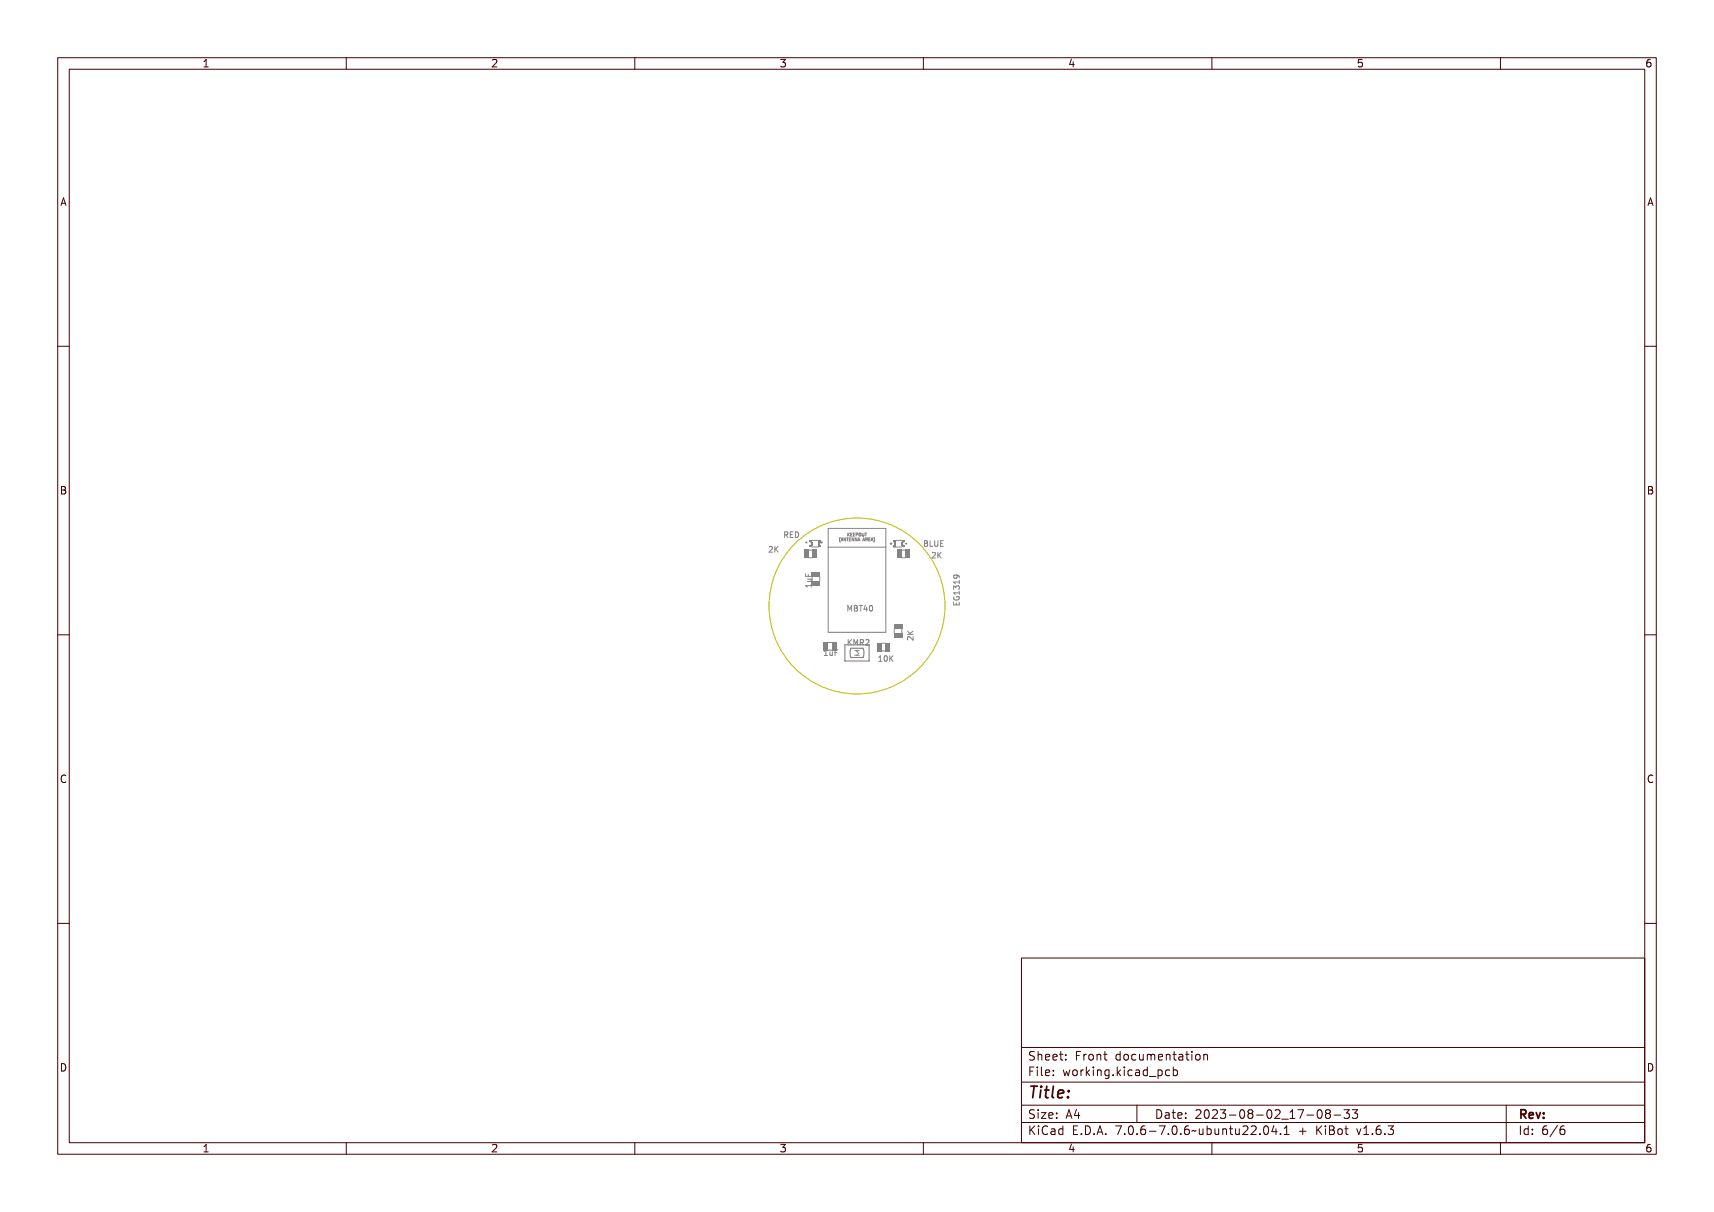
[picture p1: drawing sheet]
<svg xmlns="http://www.w3.org/2000/svg" width="297mm" height="210mm" viewBox="0 0 297 210" stroke-linecap="round" stroke-linejoin="round" font-family="sans-serif">
<g fill="none" stroke="#848484" stroke-width=".17">
<path d="M136.3 92.2h.3a.26 .26 0 0 1 .3 .2 .26 .26 0 0 1-.2 .3l.3 .5h-.1l-.3-.4h-.1v.4h-.2zM136.5 92.3h.1a.17 .17 0 0 1 .2 .2 .17 .17 0 0 1-.2 .2h-.1zM137.2 92.2h.5v.1h-.4v.3h.4v.1h-.4v.4h.4v.1h-.5zM137.9 92.2a.49 .49 0 0 1 .6 .5 .49 .49 0 0 1-.6 .5zM138 92.3a.37 .37 0 0 1 .4 .4 .37 .37 0 0 1-.4 .4zM139.6 99.4v.5h1M139.6 94l.3-.1v.2zM139.7 99.7h.1v.4h.2v-.4h.2v.4h.4v.1h-.9zM139.7 94h.1zM139.8 93.9v.2M139.8 93.9l-.2 .1 .2 .1M140.1 99.6v.3"/>
<path d="M142.2 94h.2M142.2 94h.1M142.2 93.9v.1M142.2 93.9h.1M142.2 93.9l.3 .1-.2 .1zM142.4 94h.1M142.4 93.9v.1M145.5 93.3v.5M145.8 93.2l.1 .6-.2-.2zM146.2 93.2l.2 .5-.1-.1-.3 .1zM146.2 93.3l.1 .3h-.2zM146.5 93.2l.2 .5 .1-.5v.5l-.3-.4v.4z"/>
<path d="M146.9 93.2h.3l-.1 .1v.4l-.1-.4zM147.1 92.4l.1 .2 .3-.2-.2 .2 .2 .3-.3-.2-.1 .2zM147.3 93.2h.3l-.2 .1v.1h.2l-.2 .1v.2h.2h-.3zM147.5 92.4h.3l-.2 .1v.1h.2l-.2 .1v.2h.2h-.3zM147.7 93.2l.3 .5v-.5v.5l-.2-.4-.1 .4zM147.9 92.4h.3l-.2 .1v.1h.2l-.2 .1v.2h.2h-.3zM148.1 93.2l.3 .5 .1-.5v.5l-.3-.4-.1 .4zM148.4 92.4h.1a.16 .16 0 0 1 .2 .2 .16 .16 0 0 1-.3 .1v.2zM148.4 92.5h.2v.1l-.2 .1zM148.7 93.2l.2 .5-.1-.1-.3 .1zM148.7 93.3l.1 .3h-.2zM148.8 92.5v-.1a.23 .23 0 0 1 .3 .3 .23 .23 0 0 1-.3 .2z"/>
<path d="M148.9 92.5l.1 .1-.1 .3zM149.2 92.4l.1 .4h.1v-.4l.1 .3a.16 .16 0 0 1-.2 .2 .16 .16 0 0 1-.1-.2zM149.5 93.2l.2 .5-.1-.1-.3 .1zM149.5 93.3l.1 .3h-.1zM149.6 92.4h.3l-.1 .1v.4l-.1-.4zM149.8 93.2h.1a.14 .14 0 0 1 .2 .1 .14 .14 0 0 1-.1 .2l.2 .2-.3-.2-.1 .2zM149.9 93.3h.1v.2h-.1zM150.2 93.2h.3l-.2 .1v.1h.2l-.2 .1v.2h.2h-.3zM150.7 93.2l.3 .5-.1-.1-.3 .1zM150.8 93.3l.1 .3h-.2zM151.1 93.2l.2 .3-.1 .3zM151.5 93.3v.5"/>
<path d="M154.3 94.2h.1M154.3 94.1v.1M154.3 94.2l.1 .1M154.3 94.1l.2 .1-.1 .1zM154.4 94.3h.1M154.5 94.2l-.1 .1M154.5 94.1v.1M154.5 94.2h.1M156.9 94.2l.2-.1v.2zM156.9 94.2h.2zM157 94.1v.2M157.1 94.1l-.2 .1 .2 .1"/>
<path d="M160 93.7h.3a.23 .23 0 0 1 .3 .2 .23 .23 0 0 1-.1 .3 .26 .26 0 0 1 .1 .3 .26 .26 0 0 1-.3 .2h-.3zM160.2 94.2h.1a.18 .18 0 0 1 .2 .2 .18 .18 0 0 1-.2 .2h-.1zM160.2 93.8h.1a.15 .15 0 0 1 .2 .2 .15 .15 0 0 1-.2 .1h-.1zM160.9 93.7h.1v.9h.4v.1h-.5zM161.6 93.7h.1v.7a.17 .17 0 0 0 .2 .2 .17 .17 0 0 0 .2-.2v-.7h.1v.6a.31 .31 0 0 1-.3 .4 .31 .31 0 0 1-.3-.4zM162.4 93.7h.6v.2h-.5v.2h.5v.1h-.5v.4h.5v.1h-.6zM163 94.7h.5M163 93.7h.5M165.4 99.6a.49 .49 0 0 1 .6-.1 .49 .49 0 0 1 .3 .5l-.2 .1a.28 .28 0 0 0 0-.4 .28 .28 0 0 0-.3-.1 .31 .31 0 0 1 0 .5 .31 .31 0 0 1-.5-.1 .31 .31 0 0 1 .1-.4zM139.7 101.5h.8v-.2h.1v.5h-.1v-.2h-.7v.2h-.1zM139.9 100.5h.7l-.1 .1a.23 .23 0 0 1 .1 .3 .23 .23 0 0 1-.3 .1h-.4v-.1h.5l.1-.1-.1-.2h-.5zM139.9 100.3h.7"/>
<path d="M140.5 100.3v.4l-.6 .1M140.6 101.2v.5M140.6 101.5h-1l.3 .2M143.1 112.7h.4v.8h.2v.1h-.6v-.1h.2v-.7h-.2zM143.4 111.3h.8M143.9 112.9h.1v.5l.1 .1 .2-.1v-.5h.1v.7l-.1-.1a.23 .23 0 0 1-.3 .1 .23 .23 0 0 1-.1-.2zM144.7 112.7h.6v.1h-.5v.3h.4v.1h-.4v.4h-.1zM146.7 105h.2l.1 .5 .2-.5h.2v.9h-.1v-.8l-.2 .5h-.1l-.2-.5v.8h-.1zM146.8 110.9h.1v.4l.4-.4h.2l-.4 .4 .4 .5h-.1l-.4-.4-.1 .4h-.1zM147.5 105h.3a.23 .23 0 0 1 .3 .1 .23 .23 0 0 1-.1 .3 .26 .26 0 0 1 .2 .3 .26 .26 0 0 1-.4 .2h-.3zM147.6 110.9h.1l.2 .5 .2-.5h.1v.9h-.1v-.8l-.2 .5h-.1l-.1-.5v.8h-.1zM147.7 105.5h.1a.18 .18 0 0 1 .2 .1 .18 .18 0 0 1-.2 .2h-.1z"/>
<path d="M147.7 105.1h.1a.15 .15 0 0 1 .2 .1 .15 .15 0 0 1-.2 .2h-.1zM148.3 105h.7v.1h-.3v.8h-.1v-.8h-.3zM148.4 110.9h.3a.26 .26 0 0 1 .3 .2 .26 .26 0 0 1-.2 .3l.3 .4h-.2l-.3-.4h-.1v.4h-.1zM148.5 111h.2a.17 .17 0 0 1 .1 .2 .17 .17 0 0 1-.1 .1h-.2zM149.2 110.9a.34 .34 0 0 1 .5 .1 .34 .34 0 0 1-.2 .5l-.2 .2h.5v.1h-.6l.3-.4a.23 .23 0 0 0 0-.4 .23 .23 0 0 0-.3 .1zM149.5 105h.1v.6h.1l-.1 .3h-.1v-.2h-.4zM149.5 105.1v.5h-.3zM150 105.1l.1-.1a.46 .46 0 0 1 .4 .4 .46 .46 0 0 1-.4 .5l-.2-.2zM150.1 105.1a.39 .39 0 0 1 .3 .4 .39 .39 0 0 1-.3 .3l-.1-.3zM150.2 110.8l.3 .1 .1 .2-.6 .7h.6M150.9 104.9a.52 .52 0 0 1 .3 .5 .52 .52 0 0 1-.3 .5M152.2 113.7h.4v.8h.2v.1h-.6v-.1h.2v-.7h-.2z"/>
<path d="M153 113.8l.1-.1a.46 .46 0 0 1 .4 .5 .46 .46 0 0 1-.4 .4l-.2-.2zM153.2 113.8a.39 .39 0 0 1 .2 .4 .39 .39 0 0 1-.2 .3l-.1-.3zM153.7 113.7h.1v.4l.4-.4h.2l-.4 .4 .4 .5h-.1l-.4-.4-.1 .4h-.1zM165.2 104.4v.4h1v-.4M165.3 103.5h.1v.4h.3v-.4h.1v.4h.4v-.5h.1v.6h-1zM165.3 102.1h.9v-.2h.1v.5h-.1v-.2h-.8l.1 .2h-.1zM165.3 100.5h.9v-.2h.1v.5h-.1v-.2h-.8l.1 .2h-.1zM165.4 102.7h.1l-.1 .1a.36 .36 0 0 0 .4 .4 .36 .36 0 0 0 .3-.4h-.2l-.1 .1v-.2h.4a.43 .43 0 0 1 0 .5 .43 .43 0 0 1-.6 .1l-.3-.2zM165.4 101.2l.2-.1 .2 .2a.3 .3 0 0 1 .4-.1 .3 .3 0 0 1-.1 .5v-.1a.22 .22 0 0 0 .1-.3 .22 .22 0 0 0-.3 0 .22 .22 0 0 0-.1 .2l-.1-.1a.17 .17 0 0 0-.2-.1 .17 .17 0 0 0-.1 .2l.1 .2h-.2zM165.7 104.5v.3"/>
<circle cx="165.6" cy="99.9" r=".21"/>
<circle cx="150.2" cy="105.4" r=".09"/>
<circle cx="153.2" cy="114.2" r=".09"/>
</g>
<g fill="#848484">
<path d="M144.1 111.3h.8v1.4h-.8z" fill-rule="evenodd"/>
<path d="M142.7 111.3h.7v1.4h-.7z" fill-rule="evenodd"/>
</g>
<path d="M140.1 96.6h.8M140.1 95.3h.8" fill="none" stroke="#848484" stroke-width=".17"/>
<g fill="#848484">
<path d="M140.8 95.3h.8v1.4h-.8z" fill-rule="evenodd"/>
<path d="M139.4 95.3h.7v1.4h-.7z" fill-rule="evenodd"/>
</g>
<path d="M155 108.9v.8M156.3 108.9v.8" fill="none" stroke="#848484" stroke-width=".17"/>
<g fill="#848484">
<path d="M154.9 109.7h1.4v.7h-1.4z" fill-rule="evenodd"/>
<path d="M154.9 108.2h1.4v.8h-1.4z" fill-rule="evenodd"/>
</g>
<g fill="none" stroke="#848484" stroke-width=".17">
<path d="M154.8 93.9a.35 .35 0 0 1 .3 .3 .35 .35 0 0 1-.3 .4M154.8 94.8h1.4M155.2 93.6h1.1M156.7 93.9a.35 .35 0 0 0-.3 .3 .35 .35 0 0 0 .3 .4"/>
<circle cx="154.9" cy="94.7" r=".1"/>
</g>
<g fill="#848484">
<path d="M154.7 94.5l.1 .3z" fill-rule="evenodd"/>
<path d="M156.2 94.5h.5v.3h-.5z" fill-rule="evenodd"/>
<path d="M155 94.5h.2v.3h-.2z" fill-rule="evenodd"/>
<path d="M155 94.4h.2v.1h-.2z" fill-rule="evenodd"/>
<path d="M156.2 94.4h.3v.1h-.3z" fill-rule="evenodd"/>
<path d="M155.1 94h.1v.4h-.1z" fill-rule="evenodd"/>
<path d="M156.2 94h.2v.4h-.2z" fill-rule="evenodd"/>
<path d="M155 93.9h.2v.1h-.2z" fill-rule="evenodd"/>
<path d="M156.2 93.9h.3v.1h-.3z" fill-rule="evenodd"/>
<path d="M154.7 93.6h.5v.3h-.5z" fill-rule="evenodd"/>
<path d="M156.2 93.6h.5v.3h-.5z" fill-rule="evenodd"/>
</g>
<path d="M146.4 111.7h4.2v2.8h-4.2zM147.5 112.3h2.1a2.09 2.09 0 0 1 0 1.6h-2.1a2.09 2.09 0 0 1 0-1.6z" fill="none" stroke="#848484" stroke-width=".2"/>
<path d="M148.1 112.7h.8M148.1 113.5h.8M148.5 112.7v.2l.3 .3M148.5 113.4v.1M152.7 112.8h.8M152.7 111.5h.7" fill="none" stroke="#848484" stroke-width=".17"/>
<g fill="#848484">
<path d="M153.4 111.4h.8v1.4h-.8z" fill-rule="evenodd"/>
<path d="M152 111.4h.7v1.4h-.7z" fill-rule="evenodd"/>
</g>
<path d="M143.5 91.6h10v18h-10zM143.5 94.8h10M156.1 95.3h.8M156.1 96.6h.8" fill="none" stroke="#848484" stroke-width=".17"/>
<g fill="#848484">
<path d="M155.4 95.3h.8v1.4h-.8z" fill-rule="evenodd"/>
<path d="M156.9 95.3h.7v1.4h-.7z" fill-rule="evenodd"/>
</g>
<g fill="none" stroke="#848484" stroke-width=".17">
<path d="M140.3 93.9a.35 .35 0 0 1 .3 .3 .35 .35 0 0 1-.3 .4M140.7 94.8h1.1M140.8 93.6h1.4M142.2 93.9a.35 .35 0 0 0-.3 .3 .35 .35 0 0 0 .3 .4"/>
<circle cx="142.1" cy="93.8" r=".1"/>
</g>
<g fill="#848484">
<path d="M142.2 93.6l.1 .3z" fill-rule="evenodd"/>
<path d="M140.3 93.6h.5v.3h-.5z" fill-rule="evenodd"/>
<path d="M141.8 93.6h.2v.3h-.2z" fill-rule="evenodd"/>
<path d="M141.8 93.9h.2v.1h-.2z" fill-rule="evenodd"/>
<path d="M140.5 93.9h.3v.1h-.3z" fill-rule="evenodd"/>
<path d="M141.8 94h.1v.4h-.1z" fill-rule="evenodd"/>
<path d="M140.6 94h.2v.4h-.2z" fill-rule="evenodd"/>
<path d="M141.8 94.4h.2v.1h-.2z" fill-rule="evenodd"/>
<path d="M140.5 94.4h.3v.1h-.3z" fill-rule="evenodd"/>
<path d="M141.8 94.5h.5v.3h-.5z" fill-rule="evenodd"/>
<path d="M140.3 94.5h.5v.3h-.5z" fill-rule="evenodd"/>
</g>
<path d="M140.7 99.9v.8M142 99.9v.8" fill="none" stroke="#848484" stroke-width=".17"/>
<g fill="#848484">
<path d="M140.7 100.6h1.4v.8h-1.4z" fill-rule="evenodd"/>
<path d="M140.7 99.2h1.4v.7h-1.4z" fill-rule="evenodd"/>
</g>
<circle cx="148.5" cy="105" r="15.2" fill="none" stroke="#c2c200" stroke-width=".17"/>
<g fill="none" stroke="#480000" stroke-width=".17">
<path d="M10 10h277v190h-277zM12 12h273v186h-273zM60 10v2M110 10v2M160 10v2M210 10v2M260 10v2M10 60h2M285 60h2M10 110h2M285 110h2M10 160h2"/>
<path d="M285 160h2M177 166h108v32h-108zM60 198v2M110 198v2M160 198v2M177 181.5h108M177 187.5h108M177 191.5h108M177 194.5h108M178.1 195.2h.2v.6l.6-.6h.3l-.6 .6 .6 .8h-.2l-.5-.7-.2 .2v.5h-.2zM178.2 185h.9v.2h-.7v.4h.6v.2h-.6v.7h-.2zM178.3 182.4l.5-.1h.2v.2a.31 .31 0 0 0-.5-.1 .31 .31 0 0 0 0 .5 .5 .5 0 0 1 .6 .6 .5 .5 0 0 1-.8 .2l-.1-.2a.34 .34 0 0 0 .4 .1 .34 .34 0 0 0 .1-.5 .47 .47 0 0 1-.5-.2 .47 .47 0 0 1 .1-.5z"/>
<path d="M178.3 192.5l.5-.1h.2v.2a.31 .31 0 0 0-.5-.1 .31 .31 0 0 0 0 .5 .5 .5 0 0 1 .6 .6 .5 .5 0 0 1-.8 .2l-.1-.2a.34 .34 0 0 0 .4 .1 .34 .34 0 0 0 .1-.5 .47 .47 0 0 1-.5-.2 .47 .47 0 0 1 .1-.5zM179.4 182.2h.2v.6a.35 .35 0 0 1 .4-.1 .35 .35 0 0 1 .2 .4v.6h-.2v-.8h-.4v.8h-.2zM179.5 185.4h.4v.9h.4v.2h-.9v-.2h.3v-.8h-.2zM179.5 192.8h.4v.9h.4v.1h-.9v-.1h.3v-.8h-.2zM179.5 195.6h.4v.9h.4v.1h-.9v-.1h.3v-.8h-.2zM179.7 184.9h.2v.3h-.2zM179.7 192.3h.2v.3h-.2zM179.7 195.1h.2v.3h-.2zM180.6 184.9h.4v1.3l.4 .1v.2l-.5-.2v-1.2h-.3zM180.6 192.8h.8v.1l-.6 .8h.6v.1h-.8v-.1l.6-.8h-.6zM180.7 182.8a.49 .49 0 0 1 .6-.1 .49 .49 0 0 1 .2 .5h-.8a.42 .42 0 0 0 .3 .4 .42 .42 0 0 0 .4-.1v.2a.6 .6 0 0 1-.8-.1 .6 .6 0 0 1 .1-.8zM180.7 195.4l.5-.2h.3v.2a.43 .43 0 0 0-.6 0 .43 .43 0 0 0-.2 .5 .43 .43 0 0 0 .2 .5 .43 .43 0 0 0 .6 0v.2a.66 .66 0 0 1-.8-.1 .66 .66 0 0 1-.1-.8z"/>
<path d="M180.8 182.9l.4-.1 .1 .3h-.6zM181.8 195.6h.2a.45 .45 0 0 1 .5 0 .45 .45 0 0 1 .1 .4v.6h-.1v-.1a.38 .38 0 0 1-.5 .2 .38 .38 0 0 1-.2-.5 .38 .38 0 0 1 .4-.2h.3a.35 .35 0 0 0-.3-.4 .35 .35 0 0 0-.4 .2zM181.9 182.8a.49 .49 0 0 1 .6-.1 .49 .49 0 0 1 .2 .5h-.8a.42 .42 0 0 0 .3 .4 .42 .42 0 0 0 .5-.1v.2a.6 .6 0 0 1-.9-.1 .6 .6 0 0 1 .1-.8zM181.9 185.5a.49 .49 0 0 1 .6-.1 .49 .49 0 0 1 .2 .5h-.8a.42 .42 0 0 0 .3 .4 .42 .42 0 0 0 .5-.1v.2a.6 .6 0 0 1-.9-.1 .6 .6 0 0 1 .1-.8zM181.9 192.9a.49 .49 0 0 1 .6-.1 .49 .49 0 0 1 .2 .5h-.8a.42 .42 0 0 0 .3 .4 .42 .42 0 0 0 .5-.1v.2a.6 .6 0 0 1-.9-.1 .6 .6 0 0 1 .1-.8zM182 196.2l.5-.1a.31 .31 0 0 1-.2 .4 .31 .31 0 0 1-.4-.1zM182 182.9l.4-.1 .1 .3h-.6zM182 185.6l.4-.1 .1 .3h-.6zM182 193l.4-.1 .1 .3h-.6zM183 195.7l.4-.2 .2 .2v-.6h.2v1.5h-.2v-.1a.42 .42 0 0 1-.5 .1 .42 .42 0 0 1-.2-.5zM183.2 195.8l.1-.1a.4 .4 0 0 1 .3 .4 .4 .4 0 0 1-.3 .4l-.2-.2zM183.2 182.3h.2v.4h.4v.1h-.4l.1 .8h.3v.1h-.2a.3 .3 0 0 1-.4-.3v-.6h-.3v-.1h.3z"/>
<path d="M183.3 185.4h.2v.3h-.2zM183.3 186.2h.2v.3h-.2zM183.3 192.8h.2v.3h-.2zM183.3 193.6h.2v.2h-.2zM184.5 182.7h.2v.3h-.2zM184.5 183.5h.2v.2h-.2zM185.2 185.4h.2l.2 .8 .1-.5h.2l.2 .5 .1-.8h.2l-.2 1.1h-.2l-.2-.7-.2 .7h-.1zM185.4 195.2h.9v.2h-.7v.4h.6v.2h-.6v.5h.7v.1h-.9zM185.7 192.4h.2l.5 1.4h-.2l-.1-.3h-.5l-.1 .3h-.2zM185.8 192.6l.2 .7h-.4zM186.6 182.3h.9v.2h-.7v.4h.6v.2h-.6v.6h-.2zM186.7 185.5a.52 .52 0 0 1 .8 .4 .52 .52 0 0 1-.8 .4l-.1-.4z"/>
<path d="M186.8 185.6l.1-.1a.39 .39 0 0 1 .4 .4 .39 .39 0 0 1-.4 .4l-.1-.2zM186.9 196.4h.2v.2h-.2zM187.1 192.4h.2v.9h.2v.2h-.2v.3h-.2v-.3h-.6v-.2zM187.1 192.6v.7h-.4zM187.8 195.2a.76 .76 0 0 1 .9 .7 .76 .76 0 0 1-.9 .7zM188 195.4a.57 .57 0 0 1 .5 .5 .57 .57 0 0 1-.5 .6zM188 182.7h.2v.2a.3 .3 0 0 1 .3-.3 .3 .3 0 0 1 .3 .3 .37 .37 0 0 0-.5-.1 .37 .37 0 0 0-.1 .4v.5h-.2zM188 185.4h.2v.2a.3 .3 0 0 1 .3-.3 .3 .3 0 0 1 .3 .3 .37 .37 0 0 0-.5-.1 .37 .37 0 0 0-.1 .4v.6h-.2zM189.1 184.9h.1v.9l.5-.4h.2l-.4 .4 .5 .7h-.2l-.4-.6-.2 .1v.5h-.1zM189.1 182.8a.52 .52 0 0 1 .8 .4 .52 .52 0 0 1-.8 .4l-.1-.4zM189.2 182.9l.1-.1a.39 .39 0 0 1 .4 .4 .39 .39 0 0 1-.4 .4l-.1-.2zM189.3 196.4h.3v.2h-.3z"/>
<path d="M190.2 182.7h.2v.1a.35 .35 0 0 1 .4-.1 .35 .35 0 0 1 .3 .4v.6h-.2l-.1-.8h-.3l-.1 .8h-.2zM190.3 185.4h.4v.9h.4v.2h-.9v-.2h.4v-.8h-.3zM190.5 195.2h.3l.4 1.4h-.2l-.1-.3h-.5l-.1 .3h-.2zM190.6 184.9h.1v.3h-.1zM190.6 195.4l.2 .7h-.4zM191.4 185.4h.2v.1a.35 .35 0 0 1 .4-.1 .35 .35 0 0 1 .3 .4v.7h-.2l-.1-.9h-.3l-.1 .9h-.2zM191.7 182.3h.1v.4h.4v.1h-.4l.1 .8h.3v.1h-.2a.3 .3 0 0 1-.3-.3v-.6h-.3v-.1h.3zM191.7 196.4h.3v.2h-.3zM192.7 185.5l.3-.2 .3 .2v-.1h.2v1a.53 .53 0 0 1-.8 .4v-.2a.36 .36 0 0 0 .4 .1 .36 .36 0 0 0 .2-.4l-.1 .1a.53 .53 0 0 1-.7-.3 .53 .53 0 0 1 .2-.6zM192.8 185.6l.1-.1a.39 .39 0 0 1 .4 .4 .39 .39 0 0 1-.4 .4l-.1-.2zM193.8 195.2h.9l-.5 1.4h-.2l.5-1.2h-.7zM193.9 182.8l.3-.2 .3 .2v-.6h.2v1.5h-.2v-.1a.42 .42 0 0 1-.6 .1 .42 .42 0 0 1-.1-.5z"/>
<path d="M194.1 182.8a.4 .4 0 0 1 .4 .4 .4 .4 0 0 1-.4 .4l-.2-.4zM194.1 186.2h.3v.3h-.3zM195.1 184.9h.2v.9l.4-.4h.3l-.5 .4 .5 .7h-.2l-.4-.6-.1 .1v.5h-.2zM195.1 182.8a.52 .52 0 0 1 .8 .4 .52 .52 0 0 1-.8 .4l-.1-.4zM195.2 182.9l.1-.1a.39 .39 0 0 1 .4 .4 .39 .39 0 0 1-.4 .4l-.1-.2zM195.3 196.4h.3v.2h-.3zM196.3 185.4h.5v.9h.3v.2h-.9v-.2h.4v-.8h-.3zM196.3 195.4a.5 .5 0 0 1 .7-.1 .5 .5 0 0 1 .1 .6 .52 .52 0 0 1-.4 .8 .52 .52 0 0 1-.5-.8zM196.4 182.8a.39 .39 0 0 1 .4-.2 .39 .39 0 0 1 .3 .3 .4 .4 0 0 0-.6 0 .4 .4 0 0 0 0 .6 .4 .4 0 0 0 .6 0 .41 .41 0 0 1-.4 .3 .41 .41 0 0 1-.4-.3v-.5zM196.5 195.4a.57 .57 0 0 1 .4 .9l-.3 .2a.86 .86 0 0 1-.1-1.1zM196.6 184.9h.2v.3h-.2zM197 191.5v3"/>
<path d="M197.4 182.7h.2v.8l.2 .1 .3-.2v-.7h.2v1h-.2v-.1a.35 .35 0 0 1-.4 .2 .35 .35 0 0 1-.3-.5zM197.6 185.5a.39 .39 0 0 1 .4-.2 .39 .39 0 0 1 .3 .3 .4 .4 0 0 0-.6 0 .4 .4 0 0 0 0 .6 .4 .4 0 0 0 .6 0 .41 .41 0 0 1-.4 .3 .41 .41 0 0 1-.4-.3v-.5zM197.7 196.4h.3v.2h-.3zM198.6 182.7h.1l.2-.1a.22 .22 0 0 0 .2 .2 .22 .22 0 0 0 .2-.2l.2 .3 .1 .8h-.2v-.8l-.1-.1-.2 .1v.8h-.1v-.8l-.2-.1-.1 .1v.8h-.1zM198.7 185.4h.1a.45 .45 0 0 1 .5 0 .45 .45 0 0 1 .2 .4v.7h-.2v-.2a.38 .38 0 0 1-.5 .2 .38 .38 0 0 1-.2-.5 .38 .38 0 0 1 .5-.2h.2a.35 .35 0 0 0-.3-.4 .35 .35 0 0 0-.3 .2zM198.7 195.4l.5-.2h.2v.2a.43 .43 0 0 0-.5 0 .43 .43 0 0 0-.1 .5 .48 .48 0 0 1 .7 0 .48 .48 0 0 1-.1 .7 .48 .48 0 0 1-.7-.1l-.1-.6zM198.8 186l.5-.1a.31 .31 0 0 1-.1 .4 .31 .31 0 0 1-.4-.1zM198.9 195.9a.29 .29 0 0 1 .4 .1 .29 .29 0 0 1-.1 .4 .29 .29 0 0 1-.4-.1zM199.9 185.5l.3-.2 .3 .2v-.6h.2v1.6h-.2v-.2a.42 .42 0 0 1-.5 .1 .42 .42 0 0 1-.2-.5zM199.9 182.8a.49 .49 0 0 1 .6-.1 .49 .49 0 0 1 .2 .5h-.7a.42 .42 0 0 0 .2 .4 .42 .42 0 0 0 .5-.1v.2a.6 .6 0 0 1-.8-.1 .6 .6 0 0 1 0-.8zM200 196h.5v.2h-.5zM200 185.6l.1-.1a.39 .39 0 0 1 .4 .4 .39 .39 0 0 1-.4 .4l-.1-.2z"/>
<path d="M200.1 182.9l.3-.1 .2 .3h-.6zM200.1 192.4a.76 .76 0 0 1 1 .7 .76 .76 0 0 1-1 .7zM200.3 192.6a.57 .57 0 0 1 .6 .5 .57 .57 0 0 1-.6 .6zM200.9 186.8l1.2 .1zM201 195.2h.9l-.5 1.4h-.2l.5-1.2h-.7zM201.1 182.7h.1v.1a.35 .35 0 0 1 .5-.1 .35 .35 0 0 1 .2 .4v.6h-.2v-.8h-.4l-.1 .8h-.1zM201.4 192.8h.2a.45 .45 0 0 1 .5 0 .45 .45 0 0 1 .1 .4v.6h-.1v-.1a.38 .38 0 0 1-.5 .2 .38 .38 0 0 1-.2-.5 .38 .38 0 0 1 .4-.2h.3a.35 .35 0 0 0-.3-.4 .35 .35 0 0 0-.4 .2zM201.6 193.4l.5-.1a.31 .31 0 0 1-.2 .4 .31 .31 0 0 1-.4-.1zM202.2 185.4h.2v.1a.46 .46 0 0 1 .6 0 .46 .46 0 0 1 .1 .6 .39 .39 0 0 1-.2 .4 .39 .39 0 0 1-.5-.2v.6h-.2zM202.5 182.3h.2v.4h.4v.1h-.4v.8h.4v.1h-.2a.3 .3 0 0 1-.4-.3v-.6h-.3v-.1h.3zM202.5 185.6l.1-.1a.4 .4 0 0 1 .4 .4 .4 .4 0 0 1-.4 .4l-.2-.2zM202.5 196.4h.3v.2h-.3z"/>
<path d="M202.8 192.4h.2v.4h.4v.1h-.4l.1 .8h.3v.1h-.2a.3 .3 0 0 1-.4-.3v-.6h-.3v-.1h.3zM203.5 182.7h.2a.45 .45 0 0 1 .4 0 .45 .45 0 0 1 .2 .4v.6h-.2v-.1a.38 .38 0 0 1-.5 .2 .38 .38 0 0 1-.2-.5 .38 .38 0 0 1 .5-.2h.2a.35 .35 0 0 0-.2-.4 .35 .35 0 0 0-.4 .2zM203.5 195.4a.5 .5 0 0 1 .7-.1 .5 .5 0 0 1 .1 .6 .52 .52 0 0 1-.4 .8 .52 .52 0 0 1-.5-.8zM203.6 185.5a.39 .39 0 0 1 .4-.2 .39 .39 0 0 1 .3 .3 .4 .4 0 0 0-.5 0 .4 .4 0 0 0 0 .6 .4 .4 0 0 0 .5 0 .41 .41 0 0 1-.4 .3 .41 .41 0 0 1-.4-.3v-.5zM203.7 183.3l.4-.1a.31 .31 0 0 1-.1 .4 .31 .31 0 0 1-.4-.1zM203.7 195.4a.57 .57 0 0 1 .4 .9l-.2 .2a.86 .86 0 0 1-.2-1.1zM203.9 192.9a.49 .49 0 0 1 .6-.1 .49 .49 0 0 1 .2 .5h-.8a.42 .42 0 0 0 .3 .4 .42 .42 0 0 0 .5-.1v.2a.6 .6 0 0 1-.9-.1 .6 .6 0 0 1 .1-.8zM204 193l.4-.1 .1 .3h-.6zM204.7 184.9h.1v.6a.45 .45 0 0 1 .7 0 .45 .45 0 0 1 0 .6 .39 .39 0 0 1-.2 .4 .39 .39 0 0 1-.5-.2v.2h-.1zM204.9 182.3h.2v.4h.4v.1h-.4v.8h.4v.1h-.2a.3 .3 0 0 1-.4-.3v-.6h-.3v-.1h.3zM204.9 185.6l.1-.1a.39 .39 0 0 1 .4 .4 .39 .39 0 0 1-.4 .4l-.1-.2zM204.9 196.4h.3v.2h-.3z"/>
<path d="M205.3 192.8h.2v.3h-.2zM205.3 193.6h.2v.2h-.2zM205.9 182.7h.5v.9h.3v.1h-.9v-.1h.4v-.8h-.3zM205.9 195.4l.5-.2h.2v.2a.43 .43 0 0 0-.5 0 .43 .43 0 0 0-.1 .5 .48 .48 0 0 1 .7 0 .48 .48 0 0 1-.1 .7 .48 .48 0 0 1-.7-.1l-.1-.6zM206.1 195.9a.29 .29 0 0 1 .4 .1 .29 .29 0 0 1-.1 .4 .29 .29 0 0 1-.4-.1zM206.2 182.2h.2v.3h-.2zM207 196l.3-.1 .5 .1 .2-.1a.38 .38 0 0 1-.7 .2l-.3 .1zM207.1 182.8a.52 .52 0 0 1 .8 .4 .52 .52 0 0 1-.8 .4l-.1-.4zM207.3 182.9l.1-.1a.39 .39 0 0 1 .4 .4 .39 .39 0 0 1-.4 .4l-.2-.2zM207.4 192.5a.53 .53 0 0 1 .8 .1 .53 .53 0 0 1-.3 .7l-.3 .4h.7v.1h-.9v-.1l.3-.4a.49 .49 0 0 0 .2-.7l-.5 .1zM208.3 182.7h.1v.1a.35 .35 0 0 1 .5-.1 .35 .35 0 0 1 .2 .4v.6h-.2v-.8h-.4l-.1 .8h-.1zM208.3 195.6h.1l.1 .8 .2 .1 .2-.2v-.7h.2v1h-.2v-.1a.35 .35 0 0 1-.4 .2 .35 .35 0 0 1-.2-.5z"/>
<path d="M208.7 192.6a.5 .5 0 0 1 .6-.1 .5 .5 0 0 1 .2 .6 .52 .52 0 0 1-.5 .8 .52 .52 0 0 1-.4-.8zM208.9 192.6a.57 .57 0 0 1 .4 .9l-.3 .2a.86 .86 0 0 1-.1-1.1zM209.5 195.1h.2v.6a.45 .45 0 0 1 .6-.1 .45 .45 0 0 1 .1 .7 .39 .39 0 0 1-.3 .4 .39 .39 0 0 1-.4-.2v.1h-.2zM209.7 195.8l.1-.1a.4 .4 0 0 1 .4 .4 .4 .4 0 0 1-.4 .4l-.1-.2zM209.8 192.5a.53 .53 0 0 1 .8 .1 .53 .53 0 0 1-.3 .7l-.3 .4h.7v.1h-.9v-.1l.3-.4a.49 .49 0 0 0 .2-.7l-.5 .1zM210 198v2M210.7 195.6h.2v.8l.2 .1 .2-.2v-.7h.2v1h-.2v-.1a.35 .35 0 0 1-.4 .2 .35 .35 0 0 1-.2-.5zM211 192.4a.46 .46 0 0 1 .6 0 .46 .46 0 0 1 .1 .6l-.1 .1a.45 .45 0 0 1 .2 .6 .45 .45 0 0 1-.6 .2l-.2-.1v-.2a.35 .35 0 0 0 .5 .1 .35 .35 0 0 0 0-.5h-.3v-.2a.28 .28 0 0 0 .4-.1 .28 .28 0 0 0 0-.3 .28 .28 0 0 0-.4 0h-.2zM211.9 195.6h.2v.1a.35 .35 0 0 1 .4-.1 .35 .35 0 0 1 .2 .4v.6h-.2v-.8h-.4v.8h-.2zM212.4 193.2h.5v.2h-.5zM213.3 195.2h.2v.4h.4v.1h-.4v.8h.4v.1h-.2a.3 .3 0 0 1-.4-.3v-.6h-.3v-.1h.3zM213.5 192.6a.5 .5 0 0 1 .6-.1 .5 .5 0 0 1 .2 .6 .52 .52 0 0 1-.5 .8 .52 .52 0 0 1-.4-.8z"/>
<path d="M213.7 192.6a.57 .57 0 0 1 .4 .9l-.3 .2a.86 .86 0 0 1-.1-1.1zM214.3 195.6h.2v.8l.2 .1 .2-.2v-.7h.2v1h-.2v-.1a.35 .35 0 0 1-.4 .2 .35 .35 0 0 1-.2-.5zM214.7 192.5a.41 .41 0 0 1 .7-.1 .41 .41 0 0 1-.2 .7 .42 .42 0 0 1 .2 .6 .42 .42 0 0 1-.7 0 .42 .42 0 0 1 .2-.6l-.3-.2zM215.5 195.3a.53 .53 0 0 1 .8 .1 .53 .53 0 0 1-.3 .7l-.3 .4h.6v.1h-.9v-.1l.4-.4a.49 .49 0 0 0 .2-.8l-.5 .2zM216 193.2h.5v.2h-.5zM216.7 195.3a.53 .53 0 0 1 .8 .1 .53 .53 0 0 1-.3 .7l-.3 .4h.6v.1h-.9v-.1l.4-.4a.49 .49 0 0 0 .2-.8l-.5 .2zM217.1 192.6a.5 .5 0 0 1 .7-.1 .5 .5 0 0 1 .1 .6 .52 .52 0 0 1-.5 .8 .52 .52 0 0 1-.4-.8zM217.3 192.6a.57 .57 0 0 1 .4 .9l-.3 .2a.86 .86 0 0 1-.1-1.1zM218.2 196.4h.2v.2h-.2zM218.2 192.5a.53 .53 0 0 1 .8 .1 .53 .53 0 0 1-.3 .7l-.3 .4h.7v.1h-.9v-.1l.3-.4a.49 .49 0 0 0 .2-.7l-.5 .1zM219.2 195.4a.5 .5 0 0 1 .6-.1 .5 .5 0 0 1 .2 .6 .52 .52 0 0 1-.5 .8 .52 .52 0 0 1-.5-.8zM219.2 194.2l1.3 .1z"/>
<path d="M219.4 195.4a.57 .57 0 0 1 .3 .9l-.2 .2a.86 .86 0 0 1-.1-1.1zM220.7 192.5l.5-.1v1.3h.3v.1h-.8v-.1h.3v-1.1h-.3zM220.8 195.2h.2v.9h.2v.2h-.2v.3h-.2v-.3h-.6v-.2zM220.8 195.4v.7h-.4zM221.8 196.4h.2v.2h-.2zM221.8 192.4h.9l-.5 1.4h-.2l.5-1.2h-.7zM222.8 195.3l.5-.1v1.3h.3v.1h-.8v-.1h.3v-1.1h-.3zM223.2 193.2h.5v.2h-.5zM224.3 192.6a.5 .5 0 0 1 .7-.1 .5 .5 0 0 1 .1 .6 .52 .52 0 0 1-.4 .8 .52 .52 0 0 1-.5-.8zM224.5 192.6a.57 .57 0 0 1 .4 .9l-.2 .2a.86 .86 0 0 1-.2-1.1zM225.4 195.5h.2v.4h.4v.2h-.4v.4h-.2v-.4h-.4v-.2h.4zM225.5 192.5a.41 .41 0 0 1 .7-.1 .41 .41 0 0 1-.2 .7 .42 .42 0 0 1 .2 .6 .42 .42 0 0 1-.7 0 .42 .42 0 0 1 .2-.6l-.3-.2z"/>
<path d="M226.8 193.2h.5v.2h-.5zM227.5 195.2h.2v.6l.6-.6h.2l-.6 .6 .6 .8h-.2l-.5-.7-.1 .2v.5h-.2zM227.8 192.4a.46 .46 0 0 1 .7 0 .46 .46 0 0 1 0 .6l-.1 .1a.45 .45 0 0 1 .3 .6 .45 .45 0 0 1-.7 .2l-.2-.1v-.2a.35 .35 0 0 0 .5 .1 .35 .35 0 0 0 0-.5h-.2v-.2a.28 .28 0 0 0 .3-.1 .28 .28 0 0 0 0-.3 .28 .28 0 0 0-.4 0h-.2zM228.8 195.6h.4v.9h.4v.1h-.9v-.1h.4v-.8h-.3zM229.1 192.4a.46 .46 0 0 1 .6 0 .46 .46 0 0 1 0 .6l-.1 .1a.45 .45 0 0 1 .3 .6 .45 .45 0 0 1-.7 .2l-.2-.1v-.2a.35 .35 0 0 0 .5 .1 .35 .35 0 0 0 0-.5h-.2v-.2a.28 .28 0 0 0 .3-.1 .28 .28 0 0 0 0-.3 .28 .28 0 0 0-.4 0h-.1zM229.1 195.1h.1v.3h-.1zM229.9 195.2h.4a.35 .35 0 0 1 .5 .2 .35 .35 0 0 1-.3 .5 .41 .41 0 0 1 .3 .5 .41 .41 0 0 1-.5 .2h-.4zM230.1 196h.2a.27 .27 0 0 1 .3 .2 .27 .27 0 0 1-.3 .3h-.2zM230.1 195.4h.2a.23 .23 0 0 1 .3 .2 .23 .23 0 0 1-.3 .2h-.2zM231.2 193.2h1.1M231.2 195.7a.52 .52 0 0 1 .8 .4 .52 .52 0 0 1-.8 .4l-.1-.4zM231.3 195.8l.1-.1a.39 .39 0 0 1 .4 .4 .39 .39 0 0 1-.4 .4l-.1-.2z"/>
<path d="M232.6 195.2h.1v.4h.4v.1h-.4l.1 .8h.3v.1h-.2a.3 .3 0 0 1-.3-.3v-.6h-.3v-.1h.3zM232.9 192.3h.9l-.5 .6 .4 .1v.6l-.2 .2h-.4l-.2-.2M234.3 192.3h.9l-.5 .6 .5 .1v.6l-.2 .2h-.5l-.2-.2M234.6 195.6h.2l.3 .9 .4-.9h.2l-.4 1h-.3zM236 195.3l.5-.1v1.3h.3v.1h-.8v-.1h.3v-1.1h-.3zM237.4 196.4h.3v.2h-.3zM238.4 195.4l.5-.2h.2v.2a.43 .43 0 0 0-.5 0 .43 .43 0 0 0-.1 .5 .48 .48 0 0 1 .7 0 .48 .48 0 0 1-.1 .7 .48 .48 0 0 1-.7-.1l-.1-.6zM238.6 195.9a.29 .29 0 0 1 .4 .1 .29 .29 0 0 1-.1 .4 .29 .29 0 0 1-.4-.1zM239.8 196.4h.3v.2h-.3zM240.7 195.2a.46 .46 0 0 1 .6 0 .46 .46 0 0 1 .1 .6l-.1 .1a.45 .45 0 0 1 .2 .6 .45 .45 0 0 1-.6 .2l-.2-.1v-.2a.35 .35 0 0 0 .5 .1 .35 .35 0 0 0 0-.5l-.3-.1v-.1a.28 .28 0 0 0 .4-.1 .28 .28 0 0 0 0-.3 .28 .28 0 0 0-.4 0h-.2zM260 198v2M261 191.5v6.5"/>
<path d="M263.2 195.2h.8v.2h-.3v1.1h.3v.1h-.8v-.1h.3v-1.1h-.3zM264.4 195.7l.3-.2 .3 .2v-.6h.2v1.5h-.2v-.1a.42 .42 0 0 1-.5 .1 .42 .42 0 0 1-.2-.5zM264.6 195.8l.1-.1a.4 .4 0 0 1 .3 .4 .4 .4 0 0 1-.3 .4l-.2-.2zM265.9 195.6h.2v.3h-.2zM265.9 196.4h.2v.2h-.2zM268.1 195.4l.5-.2h.2v.2a.43 .43 0 0 0-.5 0 .43 .43 0 0 0-.2 .5 .48 .48 0 0 1 .7 0 .48 .48 0 0 1-.1 .7 .48 .48 0 0 1-.6-.1l-.2-.6zM268.2 195.9a.29 .29 0 0 1 .4 .1 .29 .29 0 0 1 0 .4 .29 .29 0 0 1-.4-.1zM269.9 195.2h.2l-.8 1.6h-.2zM270.5 195.4l.5-.2h.2v.2a.43 .43 0 0 0-.5 0 .43 .43 0 0 0-.2 .5 .48 .48 0 0 1 .7 0 .48 .48 0 0 1 0 .7 .48 .48 0 0 1-.7-.1l-.1-.6zM270.6 195.9a.29 .29 0 0 1 .4 .1 .29 .29 0 0 1 0 .4 .29 .29 0 0 1-.4-.1z"/>
<circle cx="196.7" cy="195.9" r=".13"/>
<circle cx="203.9" cy="195.9" r=".13"/>
<circle cx="209" cy="193.1" r=".13"/>
<circle cx="213.8" cy="193.1" r=".13"/>
<circle cx="215" cy="193.4" r=".29"/>
<circle cx="215" cy="192.8" r=".25"/>
<circle cx="217.4" cy="193.1" r=".13"/>
<circle cx="219.5" cy="195.9" r=".13"/>
<circle cx="224.7" cy="193.1" r=".13"/>
<circle cx="225.9" cy="193.4" r=".29"/>
<circle cx="225.9" cy="192.8" r=".25"/>
</g>
<g fill="none" stroke="#480000" stroke-width=".3">
<path d="M178.1 188.4h1.4v.2h-.6v1.7h-.2v-1.7h-.6zM179.9 188.8h.7v1.3h.4v.2h-1.2v-.2h.5v-1.1h-.4zM180.3 188.3h.3v.3h-.3zM181.8 188.4h.2v.4h.6v.2h-.6v1l.2 .1h.4v.2a.55 .55 0 0 1-.8-.5v-.8h-.4v-.2h.4zM183 188.3h.6l.1 1.6 .1 .2h.4v.2a.54 .54 0 0 1-.8-.5v-1.4h-.4zM184.8 189a.65 .65 0 0 1 .8-.1 .65 .65 0 0 1 .3 .7h-1.1a.56 .56 0 0 0 .4 .5 .56 .56 0 0 0 .6-.1v.2a.81 .81 0 0 1-1.1-.1 .81 .81 0 0 1 .1-1.1zM185 189.1l.3-.1a.37 .37 0 0 1 .3 .4h-.8zM186.7 188.9h.3v.4h-.3zM186.7 189.9h.3v.4h-.3zM263.1 192.4a.73 .73 0 0 1 .9 .2v.3l-.3 .3 .5 .6h-.2l-.3-.4-.2-.2h-.2v.6h-.2zM263.3 192.6h.2a.26 .26 0 0 1 .3 .2 .26 .26 0 0 1-.2 .3h-.3zM264.5 192.9a.49 .49 0 0 1 .6-.1 .49 .49 0 0 1 .2 .5h-.8a.42 .42 0 0 0 .3 .4 .42 .42 0 0 0 .4-.1v.2a.6 .6 0 0 1-.8-.1 .6 .6 0 0 1 .1-.8z"/>
<path d="M264.6 193l.3-.1 .2 .3h-.6zM265.5 192.8h.2l.3 .9 .3-.9h.2l-.4 1h-.2zM267.1 192.8h.2v.3h-.2zM267.1 193.6h.2v.2h-.2z"/>
</g>
<text font-size="2.7" fill="#480000" x="178" y="190.3">Title:</text>
<g font-size="2" fill="#480000">
<text x="178" y="183.7">Sheet: Front documentation</text>
<text x="178" y="186.5">File: working.kicad_pcb</text>
<text x="178" y="193.9">Size: A4</text>
<text x="178" y="196.6">KiCad E.D.A. 7.0.6-7.0.6~ubuntu22.04.1 + KiBot v1.6.3</text>
<text x="200" y="193.9">Date: 2023-08-02_17-08-33</text>
<text x="263" y="196.6">Id: 6/6</text>
<text x="263" y="193.9">Rev:</text>
</g>
<g font-size="1.7" fill="#480000">
<text x="35" y="11.7">1</text>
<text x="85" y="11.7">2</text>
<text x="135" y="11.7">3</text>
<text x="185" y="11.7">4</text>
<text x="235" y="11.7">5</text>
<text x="285" y="11.7">6</text>
<text x="10.5" y="35.7">A</text>
<text x="285.5" y="35.7">A</text>
<text x="10.5" y="85.6">B</text>
<text x="285.5" y="85.6">B</text>
<text x="10.5" y="135.7">C</text>
<text x="285.5" y="135.7">C</text>
<text x="10.5" y="185.6">D</text>
<text x="285.5" y="185.6">D</text>
<text x="35" y="199.7">1</text>
<text x="85" y="199.7">2</text>
<text x="135" y="199.7">3</text>
<text x="185" y="199.7">4</text>
<text x="235" y="199.7">5</text>
<text x="285" y="199.7">6</text>
</g>
<g font-size="1.3" fill="#848484">
<text x="133.5" y="95.7">2K</text>
<text x="136.2" y="93.2">RED</text>
<text x="159.9" y="94.7">BLUE</text>
<text x="161.3" y="96.7">2K</text>
<text x="146.7" y="105.9">MBT40</text>
<text x="166.3" y="104.1" transform="rotate(-90 166.3 104.1)">EG1319</text>
<text x="143" y="113.6">1uF</text>
<text x="146.7" y="111.8">KMR2</text>
<text x="158.3" y="111.1" transform="rotate(-90 158.3 111.1)">2K</text>
<text x="152.1" y="114.6">10K</text>
</g>
<g font-size=".7" fill="#848484">
<text x="145.6" y="93.7">(ANTENNA AREA)</text>
<text x="147" y="92.9">KEEPOUT</text>
</g>
</svg>
